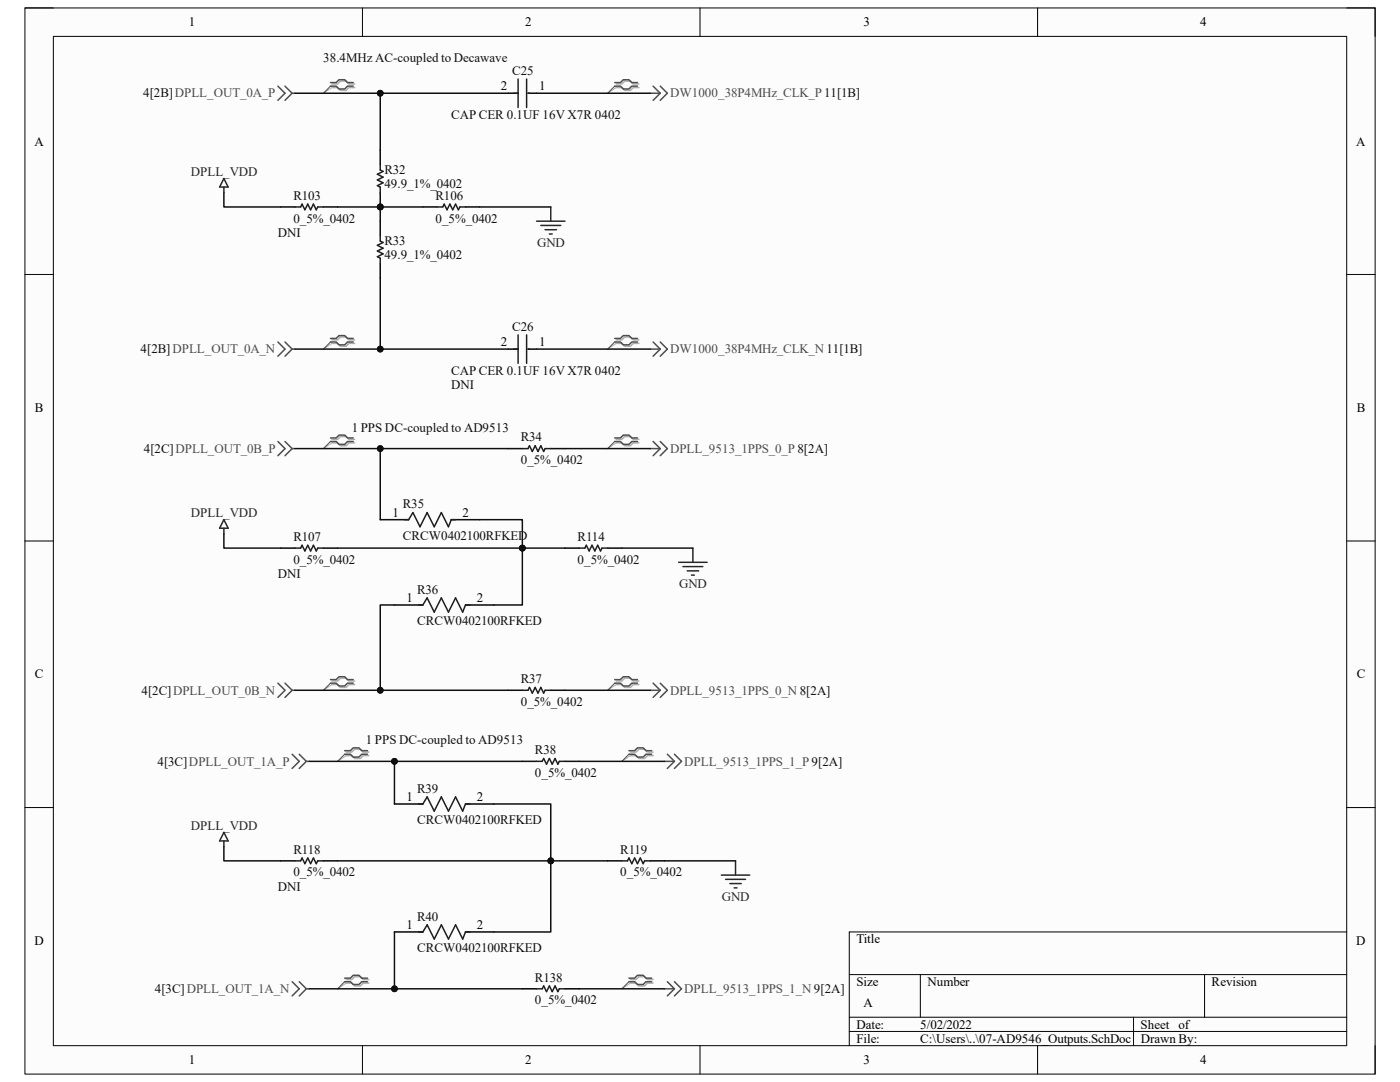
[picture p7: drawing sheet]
<svg xmlns="http://www.w3.org/2000/svg" width="279mm" height="216mm" viewBox="0 0 279 216" stroke-linecap="round" stroke-linejoin="round" font-family="sans-serif">
<path d="M5 1.6h269.4v212.7h-269.4z" fill-rule="evenodd" fill="#fcfcfc"/>
<path d="M5 1.6h269.4v212.7h-269.4z" fill="none" stroke="#000" stroke-width=".2"/>
<path d="M10.6 7.3h258.2v201.4h-258.2z" fill-rule="evenodd" fill="#fcfcfc"/>
<g fill="none" stroke="#000" stroke-width=".2">
<path d="M5 1.6h5.6M10.6 7.3h258.2v201.4h-258.2zM72.3 1.6v5.7M139.7 1.6v5.7M207.1 1.6v5.7M268.8 1.6h5.6v5.7M5 54.8h5.6M268.8 54.8h5.6M5 107.9h5.6M268.8 107.9h5.6M5 161.1h5.6M268.8 161.1h5.6"/>
<path d="M169.5 194.5h99.3M183.7 194.5v8.5M240.4 194.5v8.5M268.8 186h-99.3v22.7M72.3 208.7v5.6M139.7 208.7v5.6M169.5 203h99.3M169.5 205.8h99.3M207.1 208.7v5.6M226.2 203v5.7M274.4 208.7v5.6"/>
</g>
<path d="M55.5 17.2l1.4 1.4-1.4 1.4M56.9 17.2l1.4 1.4M58.3 18.6l-1.4 1.4M58.3 18.6h.6" fill="none" stroke="#4c4c4c" stroke-width=".3"/>
<circle cx="75.9" cy="41.3" r=".57" fill="#0e0e0e"/>
<circle cx="75.9" cy="41.3" r=".57" fill="none" stroke="#0e0e0e" stroke-width=".2"/>
<path d="M75.9 30v2.8M75.9 38.5v2.8" fill="none" stroke="#000" stroke-width=".3"/>
<circle cx="75.9" cy="41.3" r=".57" fill="#0e0e0e"/>
<circle cx="75.9" cy="41.3" r=".57" fill="none" stroke="#0e0e0e" stroke-width=".2"/>
<g fill="none" stroke="#1c1c1c" stroke-width=".3">
<path d="M102.5 18.6h.9M103.4 15.8v5.6M105.1 15.8v5.6M105.4 18.6h.3M75.9 32.8v1.1l.5 .3-1.1 .6 1.1 .5-1.1 .6 1.1 .6-1.1 .5 .6 .3v1.2M58.9 41.3h1.1l.3-.6 .5 1.2 .6-1.2 .6 1.2 .6-1.2 .5 1.2 .3-.6h1.1M75.9 47v1.1l.5 .3-1.1 .6 1.1 .5-1.1 .6 1.1 .6-1.1 .5 .6 .3v1.1M87.2 41.3h1.2l.2-.6 .6 1.2 .6-1.2 .5 1.2 .6-1.2 .6 1.2 .3-.6h1.1M102.5 69.7h.9M103.4 66.8v5.7M105.1 66.8v5.7M105.4 69.7h.3"/>
<path d="M104.2 89.5h1.2l.3-.6 .5 1.2 .6-1.2 .6 1.2 .5-1.2 .6 1.2 .3-.6h1.1M58.9 109.4h1.1l.3-.6 .5 1.1 .6-1.1 .6 1.1 .6-1.1 .5 1.1 .3-.5h1.1M115.6 109.4h1.1l.3-.6 .6 1.1 .5-1.1 .6 1.1 .6-1.1 .5 1.1 .3-.5h1.2M104.2 137.7h1.2l.3-.5 .5 1.1 .6-1.1 .6 1.1 .5-1.1 .6 1.1 .3-.6h1.1M107.1 151.9h1.1l.3-.6 .6 1.2 .5-1.2 .6 1.2 .6-1.2 .5 1.2 .3-.6h1.2M58.9 171.8h1.1l.3-.6 .5 1.1 .6-1.1 .6 1.1 .6-1.1 .5 1.1 .3-.5h1.1M124.1 171.8h1.1l.3-.6 .6 1.1 .6-1.1 .5 1.1 .6-1.1 .6 1.1 .2-.5h1.2M107.1 197.3h1.1l.3-.6 .6 1.2 .5-1.2 .6 1.2 .6-1.2 .5 1.2 .3-.6h1.2"/>
</g>
<g fill="none" stroke="#262626" stroke-width=".3">
<path d="M44.7 37.3v1.2M44.7 35.6l.8 1.7h-1.7zM107.1 44.1h5.7M107.9 45h4M108.8 45.8h2.3M109.6 46.7h.6M109.9 41.3v2.8M44.7 103.7l.8 1.7h-1.7zM44.7 105.4v1.1M135.4 112.2h5.7M136.3 113.1h4M137.1 113.9h2.3"/>
<path d="M138 114.8h.6M138.3 109.4v2.8M44.7 167.8v1.1M44.7 166.1l.8 1.7h-1.7zM144 174.6h5.6M144.8 175.5h4M145.7 176.3h2.2M146.5 177.2h.6M146.8 171.8v2.8"/>
</g>
<g fill="none" stroke="#000" stroke-width=".3">
<path d="M101.4 18.6h2M105.4 18.6h1.7M56 41.3h2.9M64.5 41.3h2.9M75.9 44.1v2.9M75.9 52.6v2.9M84.4 41.3h2.8M92.9 41.3h2.8M101.4 69.7h2M105.4 69.7h1.7M101.4 89.5h2.8M109.9 89.5h2.9"/>
<path d="M56 109.4h2.9M64.5 109.4h2.9M112.8 109.4h2.8M121.3 109.4h2.8M101.4 137.7h2.8M109.9 137.7h2.9M104.2 151.9h2.9M112.8 151.9h2.8M56 171.8h2.9M64.5 171.8h2.9M121.3 171.8h2.8M129.8 171.8h2.8"/>
<path d="M104.2 197.3h2.9M112.8 197.3h2.8"/>
</g>
<g fill="none" stroke="#4c4c4c" stroke-width=".3">
<path d="M66 16.5h1.1l.6-.6h1.1l.6 .6h1.1M66 17.2h1.1l.6 .6h1.1l.6-.6h1.1M122.7 16.5h1.1l.6-.6h1.1l.6 .6h1.1M122.7 17.2h1.1l.6 .6h1.1l.6-.6h1.1M129.8 18.6h2M130.3 17.2l1.5 1.4M131.8 18.6l-1.5 1.4M131.8 17.2l1.4 1.4-1.4 1.4M55.5 68.2l1.4 1.5-1.4 1.4M56.9 68.2l1.4 1.5M58.3 69.7l-1.4 1.4M58.3 69.7h.6"/>
<path d="M66 67.5h1.1l.6-.5h1.1l.6 .5h1.1M66 68.2h1.1l.6 .6h1.1l.6-.6h1.1M122.7 67.5h1.1l.6-.5h1.1l.6 .5h1.1M122.7 68.2h1.1l.6 .6h1.1l.6-.6h1.1M129.8 69.7h2M130.3 68.2l1.5 1.5M131.8 69.7l-1.5 1.4M131.8 68.2l1.4 1.5-1.4 1.4M55.5 88.1l1.4 1.4-1.4 1.4M56.9 88.1l1.4 1.4M58.3 89.5l-1.4 1.4M58.3 89.5h.6"/>
<path d="M66 87.4h1.1l.6-.6h1.1l.6 .6h1.1M66 88.1h1.1l.6 .6h1.1l.6-.6h1.1M122.7 87.4h1.1l.6-.6h1.1l.6 .6h1.1M122.7 88.1h1.1l.6 .6h1.1l.6-.6h1.1M129.8 89.5h2M130.3 88.1l1.5 1.4M131.8 89.5l-1.5 1.4M131.8 88.1l1.4 1.4-1.4 1.4M55.5 136.3l1.4 1.4-1.4 1.5M56.9 136.3l1.4 1.4M58.3 137.7l-1.4 1.5M58.3 137.7h.6"/>
<path d="M66 135.6h1.1l.6-.6h1.1l.6 .6h1.1M66 136.3h1.1l.6 .6h1.1l.6-.6h1.1M122.7 135.6h1.1l.6-.6h1.1l.6 .6h1.1M122.7 136.3h1.1l.6 .6h1.1l.6-.6h1.1M129.8 137.7h2M130.3 136.3l1.5 1.4M131.8 137.7l-1.5 1.5M131.8 136.3l1.4 1.4-1.4 1.5M58.3 150.5l1.4 1.4-1.4 1.4M59.7 150.5l1.4 1.4M61.1 151.9l-1.4 1.4M61.1 151.9h.6"/>
<path d="M68.8 149.8h1.1l.6-.6h1.1l.6 .6h1.1M68.8 150.5h1.1l.6 .6h1.1l.6-.6h1.1M125.5 149.8h1.2l.5-.6h1.2l.5 .6h1.2M125.5 150.5h1.2l.5 .6h1.2l.5-.6h1.2M132.6 151.9h2M133.2 150.5l1.4 1.4M134.6 151.9l-1.4 1.4M134.6 150.5l1.4 1.4-1.4 1.4M58.3 195.9l1.4 1.4-1.4 1.4M59.7 195.9l1.4 1.4M61.1 197.3l-1.4 1.4M61.1 197.3h.6"/>
<path d="M68.8 195.2h1.1l.6-.6h1.1l.6 .6h1.1M68.8 195.9h1.1l.6 .5h1.1l.6-.5h1.1M125.5 195.2h1.2l.5-.6h1.2l.5 .6h1.2M125.5 195.9h1.2l.5 .5h1.2l.5-.5h1.2M132.6 197.3h2M133.2 195.9l1.4 1.4M134.6 197.3l-1.4 1.4M134.6 195.9l1.4 1.4-1.4 1.4"/>
</g>
<g fill="none" stroke="#aeaeae" stroke-width=".3">
<path d="M66.2 16.8h1.2l.5-.6h1.2l.5 .6h1.2M66.2 17.5h1.2l.5 .5h1.2l.5-.5h1.2M123 16.8h1.1l.6-.6h1.1l.6 .6h1.1M123 17.5h1.1l.6 .5h1.1l.6-.5h1.1M66.2 67.8h1.2l.5-.6h1.2l.5 .6h1.2M66.2 68.5h1.2l.5 .6h1.2l.5-.6h1.2M123 67.8h1.1l.6-.5h1.1l.6 .5h1.1M123 68.5h1.1l.6 .6h1.1l.6-.6h1.1M66.2 87.7h1.2l.5-.6h1.2l.5 .6h1.2M66.2 88.4h1.2l.5 .5h1.2l.5-.5h1.2M123 87.7h1.1l.6-.6h1.1l.6 .6h1.1M123 88.4h1.1l.6 .5h1.1l.6-.5h1.1"/>
<path d="M66.2 135.9h1.2l.5-.6h1.2l.5 .6h1.2M66.2 136.6h1.2l.5 .6h1.2l.5-.6h1.2M123 135.9h1.1l.6-.6h1.1l.6 .6h1.1M123 136.6h1.1l.6 .6h1.1l.6-.6h1.1M69.1 150.1h1.1l.6-.6h1.1l.6 .6h1.1M69.1 150.8h1.1l.6 .5h1.1l.6-.5h1.1M125.8 150.1h1.1l.6-.6h1.1l.6 .6h1.1M125.8 150.8h1.1l.6 .5h1.1l.6-.5h1.1M69.1 195.5h1.1l.6-.6h1.1l.6 .6h1.1M69.1 196.2h1.1l.6 .5h1.1l.6-.5h1.1M125.8 195.5h1.1l.6-.6h1.1l.6 .6h1.1M125.8 196.2h1.1l.6 .5h1.1l.6-.5h1.1"/>
</g>
<path d="M66.2 17.5l-1.7 1.1M123 17.5l-1.7 1.1M66.2 68.5l-1.7 1.2M123 68.5l-1.7 1.2M66.2 88.4l-1.7 1.1M123 88.4l-1.7 1.1M66.2 136.6l-1.7 1.1M123 136.6l-1.7 1.1M69.1 150.8l-1.7 1.1M125.8 150.8l-1.7 1.1M69.1 196.2l-1.7 1.1M125.8 196.2l-1.7 1.1" fill="none" stroke="#aeaeae" stroke-width=".2"/>
<path d="M66 17.2l-1.5 1.4M122.7 17.2l-1.4 1.4M66 68.2l-1.5 1.5M122.7 68.2l-1.4 1.5M66 88.1l-1.5 1.4M122.7 88.1l-1.4 1.4M66 136.3l-1.5 1.4M122.7 136.3l-1.4 1.4M68.8 150.5l-1.4 1.4M125.5 150.5l-1.4 1.4M68.8 195.9l-1.4 1.4M125.5 195.9l-1.4 1.4" fill="none" stroke="#4c4c4c" stroke-width=".2"/>
<path d="M75.9 69.7h25.5" fill="none" stroke="#0e0e0e" stroke-width=".3"/>
<circle cx="75.9" cy="69.7" r=".57" fill="#0e0e0e"/>
<circle cx="75.9" cy="69.7" r=".57" fill="none" stroke="#0e0e0e" stroke-width=".2"/>
<path d="M75.9 18.6h25.5" fill="none" stroke="#0e0e0e" stroke-width=".3"/>
<circle cx="75.9" cy="18.6" r=".57" fill="#0e0e0e"/>
<circle cx="75.9" cy="18.6" r=".57" fill="none" stroke="#0e0e0e" stroke-width=".2"/>
<path d="M107.1 18.6h22.7M107.1 69.7h22.7M75.9 137.7h25.5" fill="none" stroke="#0e0e0e" stroke-width=".3"/>
<circle cx="75.9" cy="137.7" r=".57" fill="#0e0e0e"/>
<circle cx="75.9" cy="137.7" r=".57" fill="none" stroke="#0e0e0e" stroke-width=".2"/>
<path d="M75.9 89.5h25.5" fill="none" stroke="#0e0e0e" stroke-width=".3"/>
<circle cx="75.9" cy="89.5" r=".57" fill="#0e0e0e"/>
<circle cx="75.9" cy="89.5" r=".57" fill="none" stroke="#0e0e0e" stroke-width=".2"/>
<path d="M112.8 89.5h17M112.8 137.7h17M78.7 197.3h25.5" fill="none" stroke="#0e0e0e" stroke-width=".3"/>
<circle cx="78.7" cy="197.3" r=".57" fill="#0e0e0e"/>
<circle cx="78.7" cy="197.3" r=".57" fill="none" stroke="#0e0e0e" stroke-width=".2"/>
<path d="M78.7 151.9h25.5" fill="none" stroke="#0e0e0e" stroke-width=".3"/>
<circle cx="78.7" cy="151.9" r=".57" fill="#0e0e0e"/>
<circle cx="78.7" cy="151.9" r=".57" fill="none" stroke="#0e0e0e" stroke-width=".2"/>
<path d="M44.7 38.5v2.8h11.3M67.4 41.3h8.5v2.8M44.7 106.5v2.9h11.3M124.1 109.4h14.2M115.6 151.9h17M44.7 168.9v2.9h11.3M132.6 171.8h14.2M115.6 197.3h17" fill="none" stroke="#0e0e0e" stroke-width=".3"/>
<circle cx="75.9" cy="41.3" r=".57" fill="#0e0e0e"/>
<circle cx="75.9" cy="41.3" r=".57" fill="none" stroke="#0e0e0e" stroke-width=".2"/>
<path d="M75.9 41.3h8.5" fill="none" stroke="#0e0e0e" stroke-width=".3"/>
<circle cx="75.9" cy="41.3" r=".57" fill="#0e0e0e"/>
<circle cx="75.9" cy="41.3" r=".57" fill="none" stroke="#0e0e0e" stroke-width=".2"/>
<path d="M95.7 41.3h14.2M78.7 186v11.3h-17" fill="none" stroke="#0e0e0e" stroke-width=".3"/>
<circle cx="78.7" cy="197.3" r=".57" fill="#0e0e0e"/>
<circle cx="78.7" cy="197.3" r=".57" fill="none" stroke="#0e0e0e" stroke-width=".2"/>
<path d="M61.7 151.9h17v8.5" fill="none" stroke="#0e0e0e" stroke-width=".3"/>
<circle cx="78.7" cy="151.9" r=".57" fill="#0e0e0e"/>
<circle cx="78.7" cy="151.9" r=".57" fill="none" stroke="#0e0e0e" stroke-width=".2"/>
<path d="M75.9 55.5v14.2h-17" fill="none" stroke="#0e0e0e" stroke-width=".3"/>
<circle cx="75.9" cy="69.7" r=".57" fill="#0e0e0e"/>
<circle cx="75.9" cy="69.7" r=".57" fill="none" stroke="#0e0e0e" stroke-width=".2"/>
<path d="M58.9 18.6h17v11.4" fill="none" stroke="#0e0e0e" stroke-width=".3"/>
<circle cx="75.9" cy="18.6" r=".57" fill="#0e0e0e"/>
<circle cx="75.9" cy="18.6" r=".57" fill="none" stroke="#0e0e0e" stroke-width=".2"/>
<path d="M75.9 103.7h5.7M90.1 103.7h5.6M78.7 120.7h5.7M92.9 120.7h5.7" fill="none" stroke="#000" stroke-width=".3"/>
<path d="M80.7 103.7h.9l.8-1.4 1.4 2.8 1.4-2.8 1.5 2.8 1.4-2.8 1.4 2.8 .6-1.4h.8M83.5 120.7h.9l.8-1.4 1.5 2.8 1.4-2.8 1.4 2.8 1.4-2.8 1.4 2.8 .6-1.4h.9" fill="none" stroke="#1c1c1c" stroke-width=".3"/>
<path d="M78.7 120.7h-2.8v17h-17" fill="none" stroke="#0e0e0e" stroke-width=".3"/>
<circle cx="75.9" cy="137.7" r=".57" fill="#0e0e0e"/>
<circle cx="75.9" cy="137.7" r=".57" fill="none" stroke="#0e0e0e" stroke-width=".2"/>
<path d="M112.8 109.4h-8.6v11.3h-5.6" fill="none" stroke="#0e0e0e" stroke-width=".3"/>
<circle cx="104.2" cy="109.4" r=".57" fill="#0e0e0e"/>
<circle cx="104.2" cy="109.4" r=".57" fill="none" stroke="#0e0e0e" stroke-width=".2"/>
<path d="M95.7 103.7h8.5v5.7" fill="none" stroke="#0e0e0e" stroke-width=".3"/>
<circle cx="104.2" cy="109.4" r=".57" fill="#0e0e0e"/>
<circle cx="104.2" cy="109.4" r=".57" fill="none" stroke="#0e0e0e" stroke-width=".2"/>
<path d="M58.9 89.5h17v14.2" fill="none" stroke="#0e0e0e" stroke-width=".3"/>
<circle cx="75.9" cy="89.5" r=".57" fill="#0e0e0e"/>
<circle cx="75.9" cy="89.5" r=".57" fill="none" stroke="#0e0e0e" stroke-width=".2"/>
<path d="M67.4 109.4h36.8" fill="none" stroke="#0e0e0e" stroke-width=".3"/>
<circle cx="104.2" cy="109.4" r=".57" fill="#0e0e0e"/>
<circle cx="104.2" cy="109.4" r=".57" fill="none" stroke="#0e0e0e" stroke-width=".2"/>
<path d="M78.7 160.4h5.7M92.9 160.4h5.7M78.7 186h5.7M92.9 186h5.7" fill="none" stroke="#000" stroke-width=".3"/>
<path d="M83.5 160.4h.9l.8-1.4 1.5 2.8 1.4-2.8 1.4 2.8 1.4-2.8 1.4 2.8 .6-1.4h.9M83.5 186h.9l.8-1.5 1.5 2.9 1.4-2.9 1.4 2.9 1.4-2.9 1.4 2.9 .6-1.4h.9" fill="none" stroke="#1c1c1c" stroke-width=".3"/>
<path d="M98.6 160.4h11.3v11.4h11.4" fill="none" stroke="#0e0e0e" stroke-width=".3"/>
<circle cx="109.9" cy="171.8" r=".57" fill="#0e0e0e"/>
<circle cx="109.9" cy="171.8" r=".57" fill="none" stroke="#0e0e0e" stroke-width=".2"/>
<path d="M67.4 171.8h42.5" fill="none" stroke="#0e0e0e" stroke-width=".3"/>
<circle cx="109.9" cy="171.8" r=".57" fill="#0e0e0e"/>
<circle cx="109.9" cy="171.8" r=".57" fill="none" stroke="#0e0e0e" stroke-width=".2"/>
<path d="M109.9 171.8v14.2h-11.3" fill="none" stroke="#0e0e0e" stroke-width=".3"/>
<circle cx="109.9" cy="171.8" r=".57" fill="#0e0e0e"/>
<circle cx="109.9" cy="171.8" r=".57" fill="none" stroke="#0e0e0e" stroke-width=".2"/>
<g font-size="2.6">
<text x="37.7" y="5.2">1</text>
<text x="104.8" y="5.2">2</text>
<text x="172.3" y="5.2">3</text>
<text x="239.5" y="5.2">4</text>
<text x="99.9" y="18">2</text>
<text x="107.6" y="18">1</text>
<text x="6.9" y="29">A</text>
<text x="270.7" y="29">A</text>
<text x="99.9" y="69.1">2</text>
<text x="107.6" y="69.1">1</text>
<text x="7" y="82.2">B</text>
<text x="270.8" y="82.2">B</text>
<text x="78.3" y="103.1">1</text>
<text x="92.3" y="103.1">2</text>
<text x="81.2" y="120.1">1</text>
<text x="95.2" y="120.1">2</text>
<text x="7" y="135.4">C</text>
<text x="270.8" y="135.4">C</text>
<text x="81.2" y="159.9">1</text>
<text x="95.2" y="159.9">2</text>
<text x="81.2" y="185.4">1</text>
<text x="95.2" y="185.4">2</text>
<text x="6.9" y="188.6">D</text>
<text x="170.9" y="188.2">Title</text>
<text x="270.7" y="188.6">D</text>
<text x="170.9" y="196.7">Size</text>
<text x="185.1" y="196.7">Number</text>
<text x="241.8" y="196.7">Revision</text>
<text x="172.3" y="201">A</text>
<text x="170.9" y="205.2">Date:</text>
<text x="170.9" y="208.1">File:</text>
<text x="183.6" y="205.2">5/02/2022</text>
<text x="183.7" y="208.1">C:\Users\..\07-AD9546_Outputs.SchDoc</text>
<text x="227.6" y="205.2">Sheet of</text>
<text x="227.7" y="208.1">Drawn By:</text>
<text x="37.7" y="212.3">1</text>
<text x="104.8" y="212.3">2</text>
<text x="172.3" y="212.3">3</text>
<text x="239.5" y="212.3">4</text>
</g>
<g font-size="2.6" fill="#0e0e0e">
<text x="64.5" y="12.4">38.4MHz AC-coupled to Decawave</text>
<text x="102.2" y="14.9">C25</text>
<text x="28.6" y="19.4">4[2B]DPLL_OUT_0A_P</text>
<text x="90" y="23.7">CAP CER 0.1UF 16V X7R 0402</text>
<text x="76.7" y="34.8">R32</text>
<text x="58.5" y="39.9">R103</text>
<text x="76.7" y="37.6">49.9_1%_0402</text>
<text x="86.9" y="39.9">R106</text>
<text x="55.5" y="47.2">DNI</text>
<text x="58.5" y="44.4">0_5%_0402</text>
<text x="86.9" y="44.4">0_5%_0402</text>
<text x="76.7" y="48.9">R33</text>
<text x="76.7" y="51.8">49.9_1%_0402</text>
<text x="102.2" y="66">C26</text>
<text x="28.1" y="70.5">4[2B]DPLL_OUT_0A_N</text>
<text x="90" y="74.8">CAP CER 0.1UF 16V X7R 0402</text>
<text x="90" y="77.6">DNI</text>
<text x="70.2" y="86.1">1 PPS DC-coupled to AD9513</text>
<text x="103.9" y="88.1">R34</text>
<text x="28.7" y="90.3">4[2C]DPLL_OUT_0B_P</text>
<text x="103.9" y="92.6">0_5%_0402</text>
<text x="80.4" y="101.4">R35</text>
<text x="58.5" y="107.9">R107</text>
<text x="80.4" y="107.7">CRCW0402100RFKED</text>
<text x="115.3" y="107.9">R114</text>
<text x="58.5" y="112.5">0_5%_0402</text>
<text x="115.3" y="112.5">0_5%_0402</text>
<text x="55.5" y="115.3">DNI</text>
<text x="83.2" y="118.4">R36</text>
<text x="83.2" y="124.7">CRCW0402100RFKED</text>
<text x="103.9" y="136.3">R37</text>
<text x="28.2" y="138.6">4[2C]DPLL_OUT_0B_N</text>
<text x="103.9" y="140.8">0_5%_0402</text>
<text x="73" y="148.5">1 PPS DC-coupled to AD9513</text>
<text x="31.4" y="152.8">4[3C]DPLL_OUT_1A_P</text>
<text x="106.8" y="150.5">R38</text>
<text x="106.8" y="155">0_5%_0402</text>
<text x="83.2" y="158.2">R39</text>
<text x="83.2" y="164.4">CRCW0402100RFKED</text>
<text x="58.5" y="170.3">R118</text>
<text x="123.8" y="170.3">R119</text>
<text x="55.5" y="177.7">DNI</text>
<text x="58.5" y="174.9">0_5%_0402</text>
<text x="123.8" y="174.9">0_5%_0402</text>
<text x="83.2" y="183.7">R40</text>
<text x="83.2" y="189.9">CRCW0402100RFKED</text>
<text x="106.8" y="195.9">R138</text>
<text x="30.9" y="198.2">4[3C]DPLL_OUT_1A_N</text>
<text x="106.8" y="200.4">0_5%_0402</text>
</g>
<g font-size="2.6" fill="#4c4c4c">
<text x="133.7" y="19.4">DW1000_38P4MHz_CLK_P 11[1B]</text>
<text x="133.7" y="70.5">DW1000_38P4MHz_CLK_N 11[1B]</text>
<text x="133.7" y="90.3">DPLL_9513_1PPS_0_P 8[2A]</text>
<text x="133.7" y="138.6">DPLL_9513_1PPS_0_N 8[2A]</text>
<text x="136.6" y="152.8">DPLL_9513_1PPS_1_P 9[2A]</text>
<text x="136.6" y="198.2">DPLL_9513_1PPS_1_N 9[2A]</text>
</g>
<g font-size="2.6" fill="#262626">
<text x="38.1" y="35.1">DPLL_VDD</text>
<text x="107.2" y="49.2">GND</text>
<text x="38.1" y="103.1">DPLL_VDD</text>
<text x="135.6" y="117.3">GND</text>
<text x="38.1" y="165.5">DPLL_VDD</text>
<text x="144.1" y="179.7">GND</text>
</g>
</svg>
